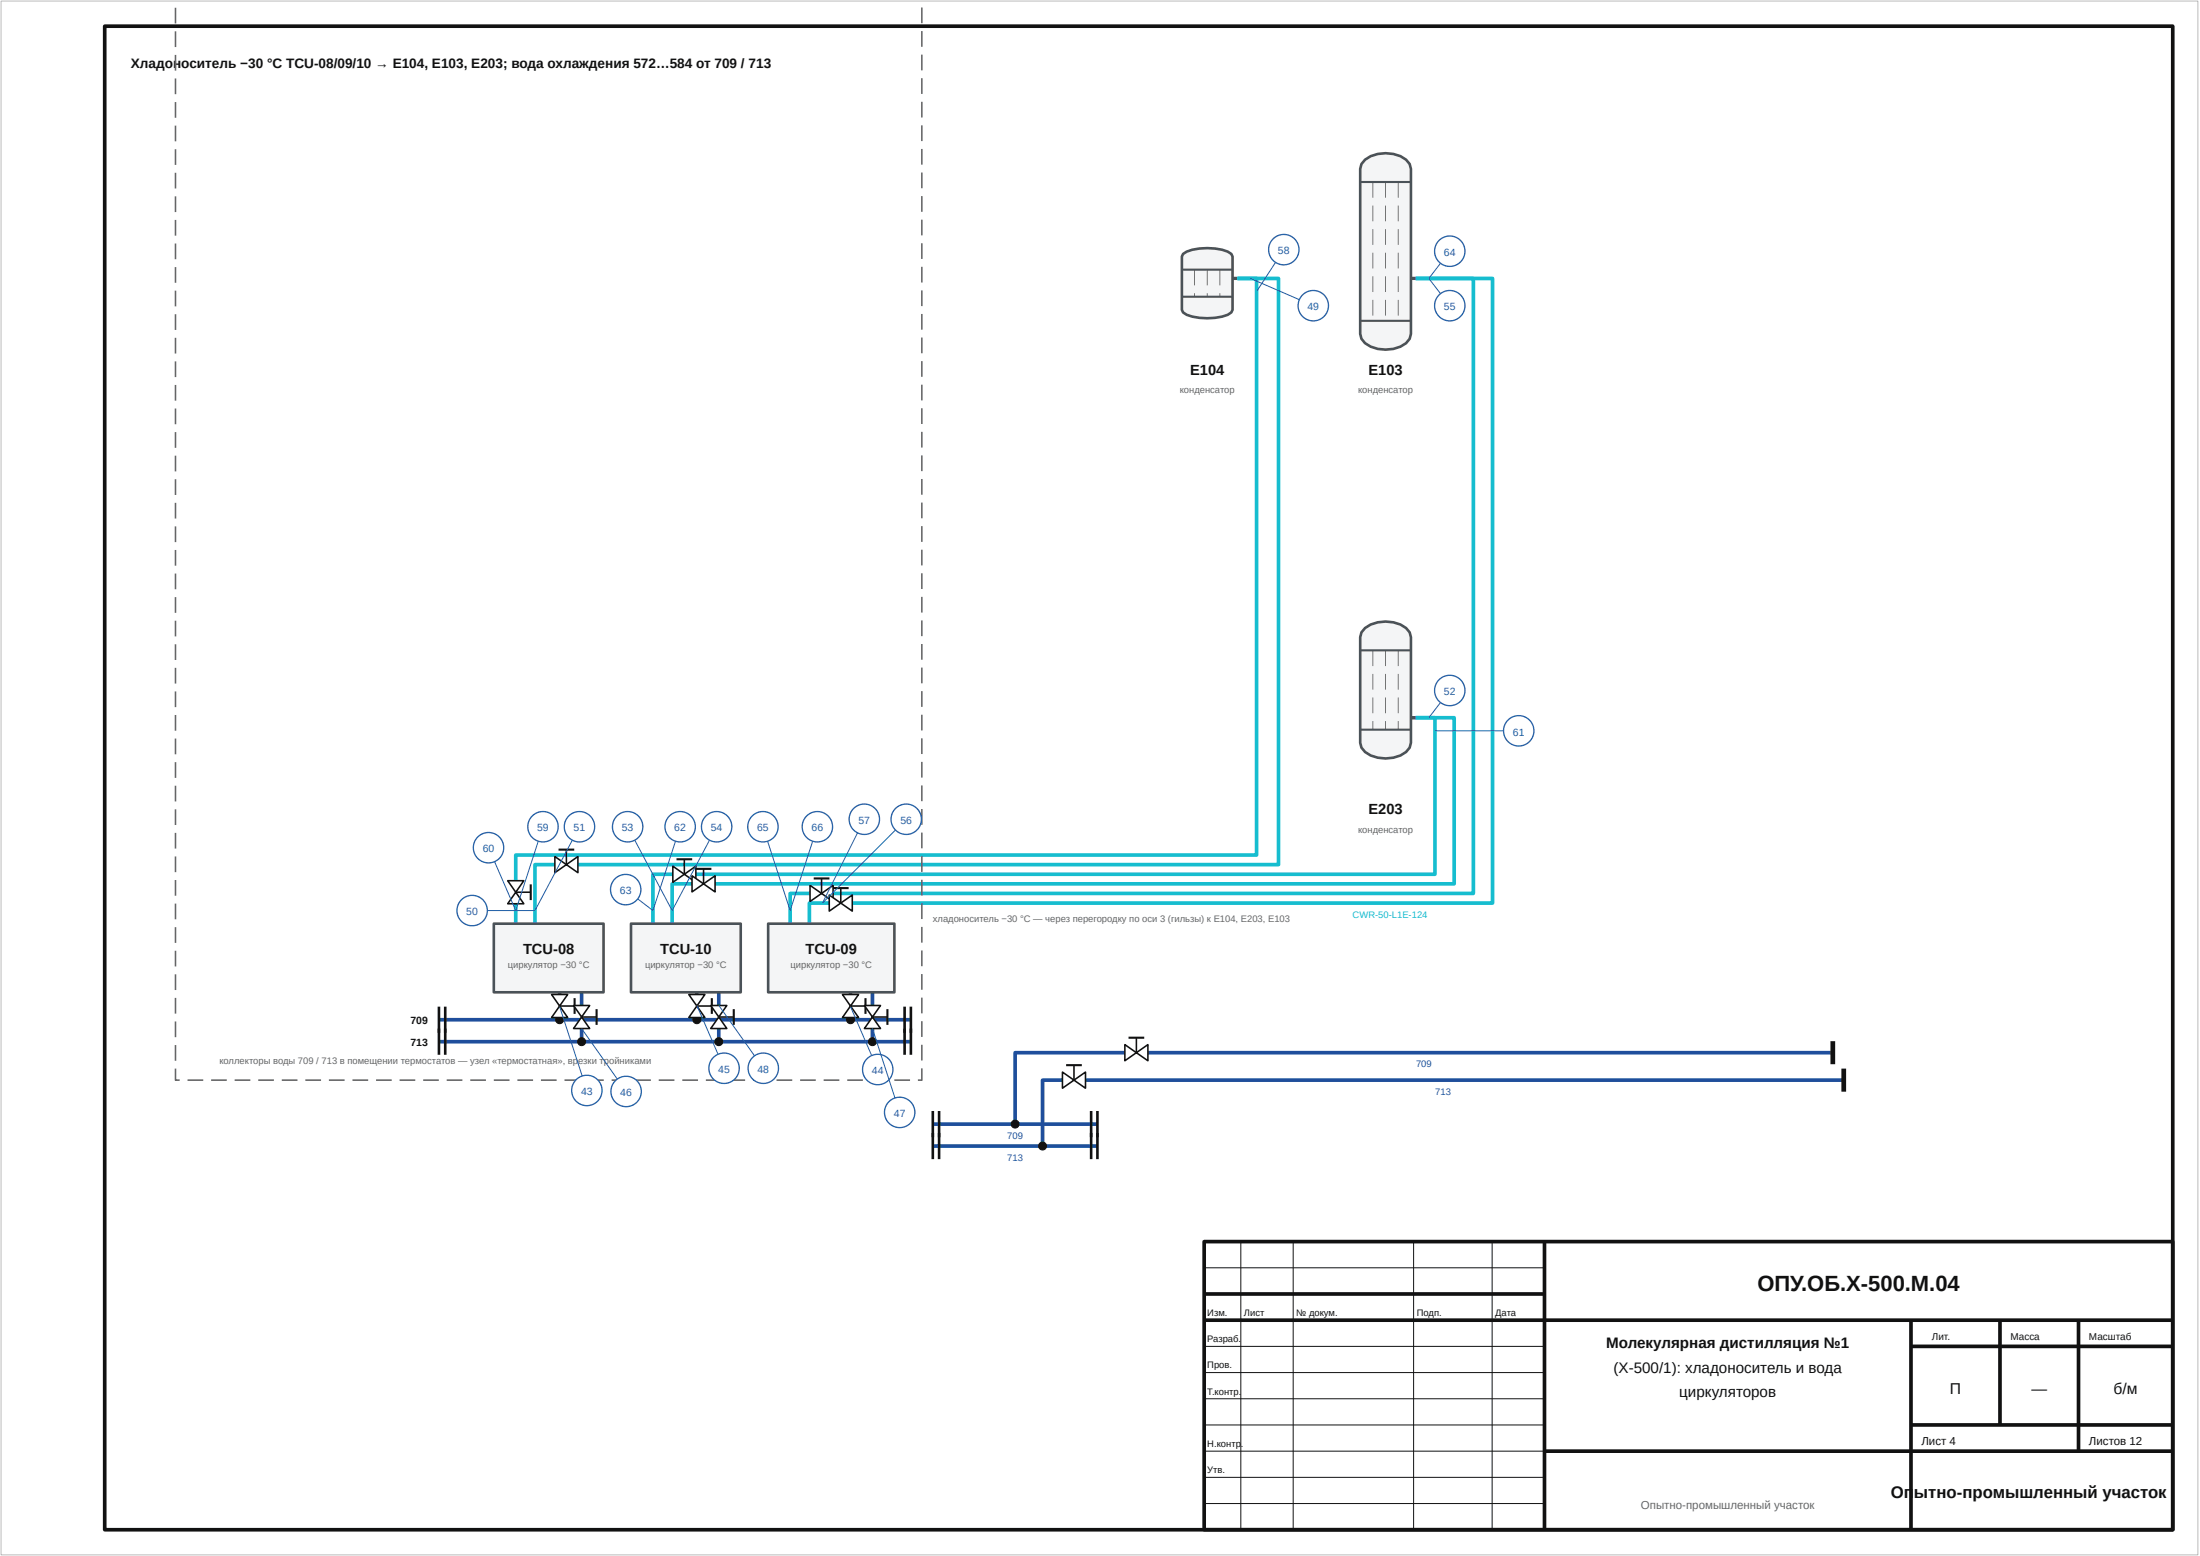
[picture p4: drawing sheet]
<svg xmlns="http://www.w3.org/2000/svg" width="420mm" height="297mm" viewBox="0 0 420 297" stroke-linecap="round" stroke-linejoin="round" font-family="sans-serif">
<path d="M20 5h395v287h-395zM230 237h185v55h-185zM295 237v55M230 247h65M230 252h185M365 252v40M365 257h50M382 252v20M397 252v25M295 277h120M365 272h50" fill="none" stroke="#111" stroke-width=".7" stroke-linecap="butt"/>
<path d="M235.4 53.2h.9M269.5 53.2h.9M269.5 137h.9" fill="none" stroke="#4a5258" stroke-width=".6"/>
<path d="M98.5 172.5v3.8M106 165h-3.8v11.3M110.4 165h133.8v-111.8h-7.9h3.7v110h-141.5v4.9M128.5 166.9h-3.8v9.4M132.2 168.7h-3.8v7.6M132.9 166.9h141.2v-29.9h-3.7h7.3v31.7h-141.1M154.7 170.5h-3.8v5.8M158.4 172.4h-3.8v3.9M159.1 170.5h122.3v-117.3h-11h14.7v119.2h-122.3" fill="none" stroke="#16bdcf" stroke-width=".7" stroke-linecap="butt"/>
<g fill="none" stroke="#1f4e9c" stroke-width=".7" stroke-linecap="butt">
<path d="M83.8 194.6h90.2M83.8 198.8h90.2M106.9 189.4v.4M106.9 194.2v.4M111.1 189.4v2.5M111.1 196.3v2.5M133.1 189.4v.4M133.1 194.2v.4M137.3 189.4v2.5M137.3 196.3v2.5M162.4 189.4v.4M162.4 194.2v.4"/>
<path d="M166.6 189.4v2.5M166.6 196.3v2.5M178.2 214.6h31.4M178.2 218.8h31.4M202.9 206.2h-3.8v12.6M207.3 206.2h144.9M214.8 200.9h-20.9v13.7M219.2 200.9h130.9"/>
</g>
<path d="M.2 .2h419.6v296.6h-419.6z" fill="none" stroke="#bbb" stroke-width=".19"/>
<path d="M237 237v55M247 237v55M270 237v55M285 237v55M230 242h65M230 257h65M230 262h65M230 267h65M230 272h65M230 277h65M230 282h65M230 287h65" fill="none" stroke="#111" stroke-width=".19"/>
<path d="M226 48.5a7.6 7.6 0 0 1 4.6-1.1 7.6 7.6 0 0 1 4.6 1.1l.2 .5v10.1l-.2 .5a7.6 7.6 0 0 1-4.6 1.2 7.6 7.6 0 0 1-4.6-1.2l-.3-.5v-10.1z" fill="#f4f5f6"/>
<path d="M226 48.5a7.6 7.6 0 0 1 4.6-1.1 7.6 7.6 0 0 1 4.6 1.1l.2 .5v10.1l-.2 .5a7.6 7.6 0 0 1-4.6 1.2 7.6 7.6 0 0 1-4.6-1.2l-.3-.5v-10.1z" fill="none" stroke="#4a5258" stroke-width=".5"/>
<path d="M225.7 51.5h9.7M225.7 56.6h9.7" fill="none" stroke="#4a5258" stroke-width=".4"/>
<g fill="#4a5258">
<path d="M228.1 51.5h.1v3h-.1zM228.1 56h.1v.6h-.1z"/>
<path d="M230.5 51.5h.2v3h-.2zM230.5 56h.2v.6h-.2z"/>
<path d="M232.9 51.5h.2v3h-.2zM232.9 56h.2v.6h-.2z"/>
</g>
<path d="M260.7 30.5a6.8 6.8 0 0 1 7.9 0l.6 .8 .3 .9v31.5a3.6 3.6 0 0 1-3.4 2.9 6.7 6.7 0 0 1-5.4-1.1l-.7-.8-.2-1v-31.5l.2-.9z" fill="#f4f5f6"/>
<path d="M260.7 30.5a6.8 6.8 0 0 1 7.9 0l.6 .8 .3 .9v31.5a3.6 3.6 0 0 1-3.4 2.9 6.7 6.7 0 0 1-5.4-1.1l-.7-.8-.2-1v-31.5l.2-.9z" fill="none" stroke="#4a5258" stroke-width=".5"/>
<path d="M259.8 34.7h9.7M259.8 61.2h9.7" fill="none" stroke="#4a5258" stroke-width=".4"/>
<g fill="#4a5258">
<path d="M262.1 34.7h.2v3h-.2zM262.1 39.2h.2v3h-.2zM262.1 43.7h.2v3h-.2zM262.1 48.2h.2v3h-.2zM262.1 52.7h.2v3h-.2zM262.1 57.2h.2v3h-.2z"/>
<path d="M264.6 34.7h.1v3h-.1zM264.6 39.2h.1v3h-.1zM264.6 43.7h.1v3h-.1zM264.6 48.2h.1v3h-.1zM264.6 52.7h.1v3h-.1zM264.6 57.2h.1v3h-.1z"/>
<path d="M267 34.7h.1v3h-.1zM267 39.2h.1v3h-.1zM267 43.7h.1v3h-.1zM267 48.2h.1v3h-.1zM267 52.7h.1v3h-.1zM267 57.2h.1v3h-.1z"/>
</g>
<path d="M260.7 119.9a6.8 6.8 0 0 1 7.9 0l.6 .8 .3 .9v20.2a3.6 3.6 0 0 1-3.4 2.8 6.7 6.7 0 0 1-5.4-1.1l-.7-.8-.2-.9v-20.2l.2-.9z" fill="#f4f5f6"/>
<path d="M260.7 119.9a6.8 6.8 0 0 1 7.9 0l.6 .8 .3 .9v20.2a3.6 3.6 0 0 1-3.4 2.8 6.7 6.7 0 0 1-5.4-1.1l-.7-.8-.2-.9v-20.2l.2-.9z" fill="none" stroke="#4a5258" stroke-width=".5"/>
<path d="M259.8 124.1h9.7M259.8 139.3h9.7" fill="none" stroke="#4a5258" stroke-width=".4"/>
<g fill="#4a5258">
<path d="M262.1 124.1h.2v3h-.2zM262.1 128.6h.2v3h-.2zM262.1 133.1h.2v3h-.2zM262.1 137.6h.2v1.7h-.2z"/>
<path d="M264.6 124.1h.1v3h-.1zM264.6 128.6h.1v3h-.1zM264.6 133.1h.1v3h-.1zM264.6 137.6h.1v1.7h-.1z"/>
<path d="M267 124.1h.1v3h-.1zM267 128.6h.1v3h-.1zM267 133.1h.1v3h-.1zM267 137.6h.1v1.7h-.1z"/>
</g>
<path d="M38 -.1h3zM42.5 -.1h3zM47 -.1h3zM51.5 -.1h3zM56 -.1h3zM60.5 -.1h3zM65 -.1h3zM69.5 -.1h3zM74 -.1h3zM78.5 -.1h3zM83 -.1h3zM87.5 -.1h3zM92 -.1h3zM96.5 -.1h3zM101 -.1h3zM105.5 -.1h3zM110 -.1h3zM114.5 -.1h3zM119 -.1h3zM123.5 -.1h3zM128 -.1h3zM132.5 -.1h3zM137 -.1h3zM141.5 -.1h3zM146 -.1h3zM150.5 -.1h3zM155 -.1h3zM159.5 -.1h3zM164 -.1h3zM168.5 -.1h3zM173 -.1h3zM175.9 -.1h.3zM175.9 -.1h.3zM175.9 -.1h.3zM175.9 -.1h.3zM175.9 -.1h.3zM175.9 -.1h.3zM175.9 -.1h.3zM175.9 -.1h.3zM175.9 -.1h.3zM175.9 -.1h.3zM175.9 -.1h.3zM175.9 -.1h.3zM175.9 -.1h.3zM175.9 -.1h.3zM175.9 -.1h.3zM175.9 -.1h.3zM175.9 -.1h.3zM175.9 -.1h.3zM175.9 1.4h.3v3h-.3zM175.9 5.9h.3v3h-.3zM175.9 10.4h.3v3h-.3zM175.9 14.9h.3v3h-.3zM175.9 19.4h.3v3h-.3zM175.9 23.9h.3v3h-.3zM175.9 28.4h.3v3h-.3zM175.9 32.9h.3v3h-.3zM175.9 37.4h.3v3h-.3zM175.9 41.9h.3v3h-.3zM175.9 46.4h.3v3h-.3zM175.9 50.9h.3v3h-.3zM175.9 55.4h.3v3h-.3zM175.9 59.9h.3v3h-.3zM175.9 64.4h.3v3h-.3zM175.9 68.9h.3v3h-.3zM175.9 73.4h.3v3h-.3zM175.9 77.9h.3v3h-.3zM175.9 82.4h.3v3h-.3zM175.9 86.9h.3v3h-.3zM175.9 91.4h.3v3h-.3zM175.9 95.9h.3v3h-.3zM175.9 100.4h.3v3h-.3zM175.9 104.9h.3v3h-.3zM175.9 109.4h.3v3h-.3zM175.9 113.9h.3v3h-.3zM175.9 118.4h.3v3h-.3zM175.9 122.9h.3v3h-.3zM175.9 127.4h.3v3h-.3zM175.9 131.9h.3v3h-.3zM175.9 136.4h.3v3h-.3zM175.9 140.9h.3v3h-.3zM175.9 145.4h.3v3h-.3zM175.9 149.9h.3v3h-.3zM175.9 154.4h.3v3h-.3zM175.9 158.9h.3v3h-.3zM175.9 163.4h.3v3h-.3zM175.9 167.9h.3v3h-.3zM175.9 172.4h.3v3h-.3zM175.9 176.9h.3v3h-.3zM175.9 181.4h.3v3h-.3zM175.9 185.9h.3v3h-.3zM175.9 190.4h.3v3h-.3zM175.9 194.9h.3v3h-.3zM175.9 199.4h.3v3h-.3zM175.9 203.9h.3v2.3l-.9 .1v-.3h.8v.2h-.2zM170.8 206h3v.3h-3zM166.3 206h3v.3h-3zM161.8 206h3v.3h-3zM157.3 206h3v.3h-3zM152.8 206h3v.3h-3zM148.3 206h3v.3h-3zM143.8 206h3v.3h-3zM139.3 206h3v.3h-3zM134.8 206h3v.3h-3zM130.3 206h3v.3h-3zM125.8 206h3v.3h-3zM121.3 206h3v.3h-3zM116.8 206h3v.3h-3zM112.3 206h3v.3h-3zM107.8 206h3v.3h-3zM103.3 206h3v.3h-3zM98.8 206h3v.3h-3zM94.3 206h3v.3h-3zM89.8 206h3v.3h-3zM85.3 206h3v.3h-3zM80.8 206h3v.3h-3zM76.3 206h3v.3h-3zM71.8 206h3v.3h-3zM67.3 206h3v.3h-3zM62.8 206h3v.3h-3zM58.3 206h3v.3h-3zM53.8 206h3v.3h-3zM49.3 206h3v.3h-3zM44.8 206h3v.3h-3zM40.3 206h3v.3h-3zM35.8 206h3v.3h-3zM33.4 204h.3v2.2h-.2v-.2h.8v.3l-.9-.1zM33.4 199.5h.3v3h-.3zM33.4 195h.3v3h-.3zM33.4 190.5h.3v3h-.3zM33.4 186h.3v3h-.3zM33.4 181.5h.3v3h-.3zM33.4 177h.3v3h-.3zM33.4 172.5h.3v3h-.3zM33.4 168h.3v3h-.3zM33.4 163.5h.3v3h-.3zM33.4 159h.3v3h-.3zM33.4 154.5h.3v3h-.3zM33.4 150h.3v3h-.3zM33.4 145.5h.3v3h-.3zM33.4 141h.3v3h-.3zM33.4 136.5h.3v3h-.3zM33.4 132h.3v3h-.3zM33.4 127.5h.3v3h-.3zM33.4 123h.3v3h-.3zM33.4 118.5h.3v3h-.3zM33.4 114h.3v3h-.3zM33.4 109.5h.3v3h-.3zM33.4 105h.3v3h-.3zM33.4 100.5h.3v3h-.3zM33.4 96h.3v3h-.3zM33.4 91.5h.3v3h-.3zM33.4 87h.3v3h-.3zM33.4 82.5h.3v3h-.3zM33.4 78h.3v3h-.3zM33.4 73.5h.3v3h-.3zM33.4 69h.3v3h-.3zM33.4 64.5h.3v3h-.3zM33.4 60h.3v3h-.3zM33.4 55.5h.3v3h-.3zM33.4 51h.3v3h-.3zM33.4 46.5h.3v3h-.3zM33.4 42h.3v3h-.3zM33.4 37.5h.3v3h-.3zM33.4 33h.3v3h-.3zM33.4 28.5h.3v3h-.3zM33.4 24h.3v3h-.3zM33.4 19.5h.3v3h-.3zM33.4 15h.3v3h-.3zM33.4 10.5h.3v3h-.3zM33.4 6h.3v3h-.3zM33.4 1.5h.3v3h-.3zM33.4 -.1l.3 .1zM33.4 -.1h.3zM33.4 -.1h.3zM33.4 -.1h.3zM33.4 -.1h.3zM33.4 -.1h.3zM33.4 -.1h.3zM33.4 -.1h.3zM33.4 -.1h.3zM33.4 -.1h.3zM33.4 -.1h.3zM33.4 -.1h.3zM33.4 -.1h.3zM33.4 -.1h.3zM33.4 -.1h.3zM33.4 -.1h.3zM33.4 -.1h.3zM33.4 -.1h.3zM33.5 -.1h3z" fill="#666"/>
<path d="M94.3 176.3h21v13.1h-21z" fill="#f4f5f6"/>
<path d="M94.3 176.3h21v13.1h-21z" fill="none" stroke="#4a5258" stroke-width=".5"/>
<path d="M120.5 176.3h21v13.1h-21z" fill="#f4f5f6"/>
<path d="M120.5 176.3h21v13.1h-21z" fill="none" stroke="#4a5258" stroke-width=".5"/>
<path d="M146.7 176.3h24.1v13.1h-24.1z" fill="#f4f5f6"/>
<path d="M146.7 176.3h24.1v13.1h-24.1z" fill="none" stroke="#4a5258" stroke-width=".5"/>
<path d="M178.2 212.1v9.2M179.4 212.1v9.2M208.4 212.1v9.2M209.6 212.1v9.2" fill="none" stroke="#111" stroke-width=".5"/>
<circle cx="193.9" cy="214.6" r=".75" fill="#111"/>
<circle cx="193.9" cy="214.6" r=".75" fill="none" stroke="#111" stroke-width=".2"/>
<circle cx="199.1" cy="218.8" r=".75" fill="#111"/>
<circle cx="199.1" cy="218.8" r=".75" fill="none" stroke="#111" stroke-width=".2"/>
<path d="M350.1 198.7v4.4M352.2 204v4.4" fill="none" stroke="#111" stroke-width=".9" stroke-linecap="butt"/>
<path d="M83.8 192.1v9.2M85 192.1v9.2M172.8 192.1v9.2M174 192.1v9.2" fill="none" stroke="#111" stroke-width=".5"/>
<circle cx="106.9" cy="194.6" r=".75" fill="#111"/>
<circle cx="106.9" cy="194.6" r=".75" fill="none" stroke="#111" stroke-width=".2"/>
<circle cx="111.1" cy="198.8" r=".75" fill="#111"/>
<circle cx="111.1" cy="198.8" r=".75" fill="none" stroke="#111" stroke-width=".2"/>
<circle cx="162.4" cy="194.6" r=".75" fill="#111"/>
<circle cx="162.4" cy="194.6" r=".75" fill="none" stroke="#111" stroke-width=".2"/>
<circle cx="166.6" cy="198.8" r=".75" fill="#111"/>
<circle cx="166.6" cy="198.8" r=".75" fill="none" stroke="#111" stroke-width=".2"/>
<circle cx="133.1" cy="194.6" r=".75" fill="#111"/>
<circle cx="133.1" cy="194.6" r=".75" fill="none" stroke="#111" stroke-width=".2"/>
<circle cx="137.3" cy="198.8" r=".75" fill="#111"/>
<circle cx="137.3" cy="198.8" r=".75" fill="none" stroke="#111" stroke-width=".2"/>
<path d="M97 168.1l3 4.4h-3l3-4.4z" fill="#fff"/>
<path d="M97 168.1l3 4.4h-3l3-4.4zM98.5 170.3h2.9" fill="none" stroke="#111" stroke-width=".3"/>
<path d="M101.4 168.8v3" fill="none" stroke="#111" stroke-width=".4"/>
<path d="M106 163.5l4.4 3.1v-3.1l-4.4 3.1z" fill="#fff"/>
<path d="M106 163.5l4.4 3.1v-3.1l-4.4 3.1zM108.2 162.2v2.8" fill="none" stroke="#111" stroke-width=".3"/>
<path d="M106.7 162.2h3" fill="none" stroke="#111" stroke-width=".4"/>
<path d="M128.5 165.3l4.4 3.1v-3.1l-4.4 3.1z" fill="#fff"/>
<path d="M128.5 165.3l4.4 3.1v-3.1l-4.4 3.1zM130.7 164v2.9" fill="none" stroke="#111" stroke-width=".3"/>
<path d="M129.2 164h3" fill="none" stroke="#111" stroke-width=".4"/>
<path d="M132.2 167.2l4.4 3v-3l-4.4 3z" fill="#fff"/>
<path d="M132.2 167.2l4.4 3v-3l-4.4 3zM134.4 165.8v2.9" fill="none" stroke="#111" stroke-width=".3"/>
<path d="M132.9 165.8h3" fill="none" stroke="#111" stroke-width=".4"/>
<path d="M154.7 169l4.4 3.1v-3.1l-4.4 3.1z" fill="#fff"/>
<path d="M154.7 169l4.4 3.1v-3.1l-4.4 3.1zM156.9 167.7v2.8" fill="none" stroke="#111" stroke-width=".3"/>
<path d="M155.4 167.7h3" fill="none" stroke="#111" stroke-width=".4"/>
<path d="M158.4 170.8l4.4 3.1v-3.1l-4.4 3.1z" fill="#fff"/>
<path d="M158.4 170.8l4.4 3.1v-3.1l-4.4 3.1zM160.6 169.5v2.9" fill="none" stroke="#111" stroke-width=".3"/>
<path d="M159.1 169.5h3" fill="none" stroke="#111" stroke-width=".4"/>
<path d="M214.8 199.4l4.4 3.1v-3.1l-4.4 3.1z" fill="#fff"/>
<path d="M214.8 199.4l4.4 3.1v-3.1l-4.4 3.1zM217 198.1v2.8" fill="none" stroke="#111" stroke-width=".3"/>
<path d="M215.5 198.1h3" fill="none" stroke="#111" stroke-width=".4"/>
<path d="M202.9 204.6l4.4 3.1v-3.1l-4.4 3.1z" fill="#fff"/>
<path d="M202.9 204.6l4.4 3.1v-3.1l-4.4 3.1zM205.1 203.3v2.9" fill="none" stroke="#111" stroke-width=".3"/>
<path d="M203.6 203.3h3" fill="none" stroke="#111" stroke-width=".4"/>
<path d="M105.3 189.8l3.1 4.4h-3.1l3.1-4.4z" fill="#fff"/>
<path d="M105.3 189.8l3.1 4.4h-3.1l3.1-4.4zM106.9 192h2.8" fill="none" stroke="#111" stroke-width=".3"/>
<path d="M109.7 190.5v3" fill="none" stroke="#111" stroke-width=".4"/>
<path d="M109.5 191.9l3.1 4.4h-3.1l3.1-4.4z" fill="#fff"/>
<path d="M109.5 191.9l3.1 4.4h-3.1l3.1-4.4zM111.1 194.1h2.8" fill="none" stroke="#111" stroke-width=".3"/>
<path d="M113.9 192.6v3" fill="none" stroke="#111" stroke-width=".4"/>
<path d="M160.9 189.8l3.1 4.4h-3.1l3.1-4.4z" fill="#fff"/>
<path d="M160.9 189.8l3.1 4.4h-3.1l3.1-4.4zM162.4 192h2.9" fill="none" stroke="#111" stroke-width=".3"/>
<path d="M165.3 190.5v3" fill="none" stroke="#111" stroke-width=".4"/>
<path d="M165.1 191.9l3.1 4.4h-3.1l3.1-4.4z" fill="#fff"/>
<path d="M165.1 191.9l3.1 4.4h-3.1l3.1-4.4zM166.6 194.1h2.9" fill="none" stroke="#111" stroke-width=".3"/>
<path d="M169.5 192.6v3" fill="none" stroke="#111" stroke-width=".4"/>
<path d="M131.6 189.8l3 4.4h-3l3-4.4z" fill="#fff"/>
<path d="M131.6 189.8l3 4.4h-3l3-4.4zM133.1 192h2.9" fill="none" stroke="#111" stroke-width=".3"/>
<path d="M136 190.5v3" fill="none" stroke="#111" stroke-width=".4"/>
<path d="M135.7 191.9l3.1 4.4h-3.1l3.1-4.4z" fill="#fff"/>
<path d="M135.7 191.9l3.1 4.4h-3.1l3.1-4.4zM137.3 194.1h2.8" fill="none" stroke="#111" stroke-width=".3"/>
<path d="M140.1 192.6v3" fill="none" stroke="#111" stroke-width=".4"/>
<path d="M94.5 164.5l4 9.3" fill="none" stroke="#1f5fa8" stroke-width=".19"/>
<circle cx="93.3" cy="161.8" r="2.9" fill="#fff"/>
<circle cx="93.3" cy="161.8" r="2.9" fill="none" stroke="#1f5fa8" stroke-width=".25"/>
<path d="M102.8 160.6l-4.3 13.2" fill="none" stroke="#1f5fa8" stroke-width=".19"/>
<circle cx="103.7" cy="157.8" r="2.9" fill="#fff"/>
<circle cx="103.7" cy="157.8" r="2.9" fill="none" stroke="#1f5fa8" stroke-width=".25"/>
<path d="M243.6 50.1l-3.6 5.6" fill="none" stroke="#1f5fa8" stroke-width=".19"/>
<circle cx="245.2" cy="47.7" r="2.9" fill="#fff"/>
<circle cx="245.2" cy="47.7" r="2.9" fill="none" stroke="#1f5fa8" stroke-width=".25"/>
<path d="M109.3 160.4l-7.1 13.4" fill="none" stroke="#1f5fa8" stroke-width=".19"/>
<circle cx="110.7" cy="157.8" r="2.9" fill="#fff"/>
<circle cx="110.7" cy="157.8" r="2.9" fill="none" stroke="#1f5fa8" stroke-width=".25"/>
<path d="M93.1 173.8h9.1" fill="none" stroke="#1f5fa8" stroke-width=".19"/>
<circle cx="90.2" cy="173.8" r="2.9" fill="#fff"/>
<circle cx="90.2" cy="173.8" r="2.9" fill="none" stroke="#1f5fa8" stroke-width=".25"/>
<path d="M238.8 53.2l9.4 4" fill="none" stroke="#1f5fa8" stroke-width=".19"/>
<circle cx="250.8" cy="58.4" r="2.9" fill="#fff"/>
<circle cx="250.8" cy="58.4" r="2.9" fill="none" stroke="#1f5fa8" stroke-width=".25"/>
<path d="M121.8 171.6l2.9 2.2" fill="none" stroke="#1f5fa8" stroke-width=".19"/>
<circle cx="119.5" cy="169.8" r="2.9" fill="#fff"/>
<circle cx="119.5" cy="169.8" r="2.9" fill="none" stroke="#1f5fa8" stroke-width=".25"/>
<path d="M129 160.6l-4.3 13.2" fill="none" stroke="#1f5fa8" stroke-width=".19"/>
<circle cx="129.9" cy="157.8" r="2.9" fill="#fff"/>
<circle cx="129.9" cy="157.8" r="2.9" fill="none" stroke="#1f5fa8" stroke-width=".25"/>
<path d="M274.1 139.5h13.1" fill="none" stroke="#1f5fa8" stroke-width=".19"/>
<circle cx="290.1" cy="139.5" r="2.9" fill="#fff"/>
<circle cx="290.1" cy="139.5" r="2.9" fill="none" stroke="#1f5fa8" stroke-width=".25"/>
<path d="M135.5 160.4l-7.1 13.4" fill="none" stroke="#1f5fa8" stroke-width=".19"/>
<circle cx="136.9" cy="157.8" r="2.9" fill="#fff"/>
<circle cx="136.9" cy="157.8" r="2.9" fill="none" stroke="#1f5fa8" stroke-width=".25"/>
<path d="M121.2 160.4l7.2 13.4" fill="none" stroke="#1f5fa8" stroke-width=".19"/>
<circle cx="119.9" cy="157.8" r="2.9" fill="#fff"/>
<circle cx="119.9" cy="157.8" r="2.9" fill="none" stroke="#1f5fa8" stroke-width=".25"/>
<path d="M275.1 134.1l-2.2 2.9" fill="none" stroke="#1f5fa8" stroke-width=".19"/>
<circle cx="276.9" cy="131.8" r="2.9" fill="#fff"/>
<circle cx="276.9" cy="131.8" r="2.9" fill="none" stroke="#1f5fa8" stroke-width=".25"/>
<path d="M155.2 160.6l-4.3 13.2" fill="none" stroke="#1f5fa8" stroke-width=".19"/>
<circle cx="156.1" cy="157.8" r="2.9" fill="#fff"/>
<circle cx="156.1" cy="157.8" r="2.9" fill="none" stroke="#1f5fa8" stroke-width=".25"/>
<path d="M146.6 160.6l4.3 13.2" fill="none" stroke="#1f5fa8" stroke-width=".19"/>
<circle cx="145.7" cy="157.8" r="2.9" fill="#fff"/>
<circle cx="145.7" cy="157.8" r="2.9" fill="none" stroke="#1f5fa8" stroke-width=".25"/>
<path d="M275.1 50.3l-2.2 2.9" fill="none" stroke="#1f5fa8" stroke-width=".19"/>
<circle cx="276.9" cy="48" r="2.9" fill="#fff"/>
<circle cx="276.9" cy="48" r="2.9" fill="none" stroke="#1f5fa8" stroke-width=".25"/>
<path d="M163.8 159l-6.7 13.4" fill="none" stroke="#1f5fa8" stroke-width=".19"/>
<circle cx="165.1" cy="156.4" r="2.9" fill="#fff"/>
<circle cx="165.1" cy="156.4" r="2.9" fill="none" stroke="#1f5fa8" stroke-width=".25"/>
<path d="M171 158.4l-13.9 14" fill="none" stroke="#1f5fa8" stroke-width=".19"/>
<circle cx="173.1" cy="156.4" r="2.9" fill="#fff"/>
<circle cx="173.1" cy="156.4" r="2.9" fill="none" stroke="#1f5fa8" stroke-width=".25"/>
<path d="M272.9 53.2l2.2 2.9" fill="none" stroke="#1f5fa8" stroke-width=".19"/>
<circle cx="276.9" cy="58.4" r="2.9" fill="#fff"/>
<circle cx="276.9" cy="58.4" r="2.9" fill="none" stroke="#1f5fa8" stroke-width=".25"/>
<path d="M106.9 192.1l4.3 13.3" fill="none" stroke="#1f5fa8" stroke-width=".19"/>
<circle cx="112.1" cy="208.1" r="2.9" fill="#fff"/>
<circle cx="112.1" cy="208.1" r="2.9" fill="none" stroke="#1f5fa8" stroke-width=".25"/>
<path d="M111.1 196.3l6.8 9.7" fill="none" stroke="#1f5fa8" stroke-width=".19"/>
<circle cx="119.6" cy="208.3" r="2.9" fill="#fff"/>
<circle cx="119.6" cy="208.3" r="2.9" fill="none" stroke="#1f5fa8" stroke-width=".25"/>
<path d="M162.4 192.1l4.1 9.4" fill="none" stroke="#1f5fa8" stroke-width=".19"/>
<circle cx="167.6" cy="204.1" r="2.9" fill="#fff"/>
<circle cx="167.6" cy="204.1" r="2.9" fill="none" stroke="#1f5fa8" stroke-width=".25"/>
<path d="M166.6 196.3l4.3 13.3" fill="none" stroke="#1f5fa8" stroke-width=".19"/>
<circle cx="171.8" cy="212.3" r="2.9" fill="#fff"/>
<circle cx="171.8" cy="212.3" r="2.9" fill="none" stroke="#1f5fa8" stroke-width=".25"/>
<path d="M133.1 191.9l4 9.3" fill="none" stroke="#1f5fa8" stroke-width=".19"/>
<circle cx="138.3" cy="203.9" r="2.9" fill="#fff"/>
<circle cx="138.3" cy="203.9" r="2.9" fill="none" stroke="#1f5fa8" stroke-width=".25"/>
<path d="M137.3 191.9l6.8 9.6" fill="none" stroke="#1f5fa8" stroke-width=".19"/>
<circle cx="145.8" cy="203.9" r="2.9" fill="#fff"/>
<circle cx="145.8" cy="203.9" r="2.9" fill="none" stroke="#1f5fa8" stroke-width=".25"/>
<text font-size="4.2" fill="#111" x="335.7" y="246.5">ОПУ.ОБ.X-500.М.04</text>
<g font-size="3.2" fill="#111">
<text x="361.2" y="286">Оп</text>
<text x="365.6" y="286">ытно-промышленный участок</text>
</g>
<g font-size="3" fill="#111">
<text x="372.4" y="266">П</text>
<text x="388" y="266">—</text>
<text x="403.7" y="266">б/м</text>
</g>
<g font-size="2.9" fill="#111">
<text x="306.8" y="257.4">Молекулярная дистилляция №1</text>
<text x="308.2" y="262">(X-500/1): хладоноситель и вода</text>
<text x="320.7" y="266.6">циркуляторов</text>
</g>
<g font-size="2.8" fill="#111">
<text x="227.3" y="71.5">E104</text>
<text x="261.4" y="71.5">E103</text>
<text x="261.4" y="155.3">E203</text>
<text x="99.9" y="182.1">TCU-08</text>
<text x="126.1" y="182.1">TCU-10</text>
<text x="153.9" y="182.1">TCU-09</text>
</g>
<text font-size="2.6" fill="#111" x="25" y="13">Хладоноситель −30 °C TCU-08/09/10 → E104, E103, E203; вода охлаждения 572…584 от 709 / 713</text>
<g font-size="2.2" fill="#111">
<text x="367" y="275.8">Лист 4</text>
<text x="399" y="275.8">Листов 12</text>
</g>
<text font-size="2.2" fill="#666" x="313.4" y="288">Опытно-промышленный участок</text>
<g font-size="2" fill="#1f5fa8">
<text x="244.1" y="48.5">58</text>
<text x="275.8" y="48.8">64</text>
<text x="249.7" y="59.2">49</text>
<text x="275.8" y="59.2">55</text>
<text x="275.8" y="132.7">52</text>
<text x="289" y="140.4">61</text>
<text x="102.6" y="158.7">59</text>
<text x="109.6" y="158.7">51</text>
<text x="118.8" y="158.7">53</text>
<text x="128.8" y="158.7">62</text>
<text x="135.8" y="158.7">54</text>
<text x="144.6" y="158.7">65</text>
<text x="155" y="158.7">66</text>
<text x="164" y="157.3">57</text>
<text x="172" y="157.3">56</text>
<text x="92.2" y="162.7">60</text>
<text x="118.4" y="170.7">63</text>
<text x="89.1" y="174.7">50</text>
<text x="111" y="209">43</text>
<text x="118.5" y="209.2">46</text>
<text x="137.2" y="204.8">45</text>
<text x="144.7" y="204.8">48</text>
<text x="166.5" y="205">44</text>
<text x="170.7" y="213.2">47</text>
</g>
<g font-size="2" fill="#111">
<text x="78.4" y="195.4">709</text>
<text x="78.4" y="199.6">713</text>
</g>
<g font-size="1.9" fill="#111">
<text x="369" y="255.8">Лит.</text>
<text x="384" y="255.8">Масса</text>
<text x="399" y="255.8">Масштаб</text>
</g>
<g font-size="1.8" fill="#666">
<text x="225.3" y="75.1">конденсатор</text>
<text x="259.4" y="75.1">конденсатор</text>
<text x="259.4" y="158.9">конденсатор</text>
<text x="178.2" y="176">хладоноситель −30 °C — через перегородку по оси 3 (гильзы) к E104, E203, E103</text>
<text x="97" y="184.7">циркулятор −30 °C</text>
<text x="123.2" y="184.7">циркулятор −30 °C</text>
<text x="151" y="184.7">циркулятор −30 °C</text>
<text x="41.9" y="203">коллекторы воды 709 / 713 в помещении термостатов — узел «термостатная», врезки тройниками</text>
</g>
<text font-size="1.8" fill="#16bdcf" x="258.4" y="175.2">CWR-50-L1E-124</text>
<g font-size="1.8" fill="#1f4e9c">
<text x="270.5" y="203.7">709</text>
<text x="274.1" y="209">713</text>
<text x="192.4" y="217.4">709</text>
<text x="192.4" y="221.6">713</text>
</g>
<g font-size="1.8" fill="#111">
<text x="230.6" y="251.2">Изм.</text>
<text x="237.6" y="251.2">Лист</text>
<text x="247.6" y="251.2">№ докум.</text>
<text x="270.6" y="251.2">Подп.</text>
<text x="285.6" y="251.2">Дата</text>
<text x="230.6" y="256.2">Разраб.</text>
<text x="230.6" y="261.2">Пров.</text>
<text x="230.6" y="266.2">Т.контр.</text>
<text x="230.6" y="276.2">Н.контр</text>
<text x="230.6" y="281.2">Утв.</text>
<text x="237" y="276.2">.</text>
</g>
</svg>
